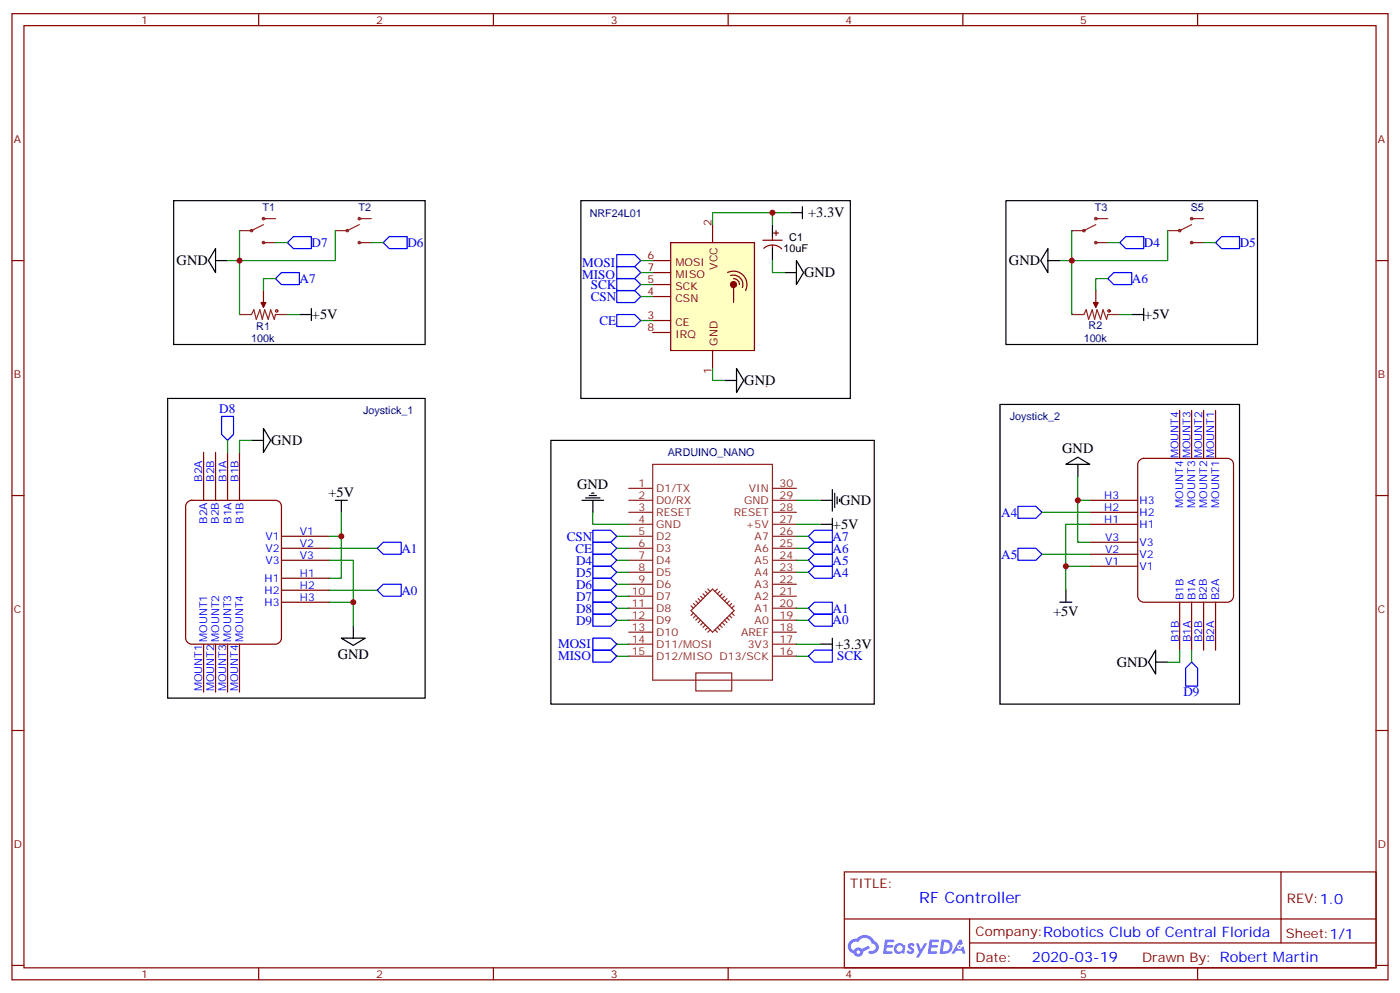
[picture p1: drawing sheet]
<svg xmlns="http://www.w3.org/2000/svg" width="412mm" height="292mm" viewBox="0 0 412 292" stroke-linecap="round" stroke-linejoin="round" font-family="sans-serif">
<path d="M51.2 59.1h74v42.3h-74zM171.1 59.1h79.4v58.2h-79.4zM296.3 59.1h74.1v42.3h-74.1zM49.4 117.3h75.8v88.2h-75.8zM294.6 119h70.5v88.2h-70.5zM162.3 129.6h95.2v77.6h-95.2z" fill="none" stroke="#000" stroke-width=".35"/>
<g fill="none" stroke="#870000" stroke-width=".35">
<path d="M3.5 4h405.4v284.4h-405.4zM7.1 7.5h398.2v277.3h-398.2zM76.2 4v3.5M145.3 4v3.5M214.5 4v3.5M283.6 4v3.5M352.8 4v3.5M3.5 76.7h3.6M405.3 76.7h3.6M3.5 145.8h3.6M405.3 145.8h3.6M3.5 215h3.6"/>
<path d="M405.3 215h3.6M248.7 256.6h156.6v28.2h-156.6zM377.3 256.6v20.9M248.7 270.5h156.5M285.6 277.5h119.6M285.6 270.5v14.1M3.5 284.1h3.6M76.2 284.8v3.6M145.3 284.8v3.6M214.5 284.8v3.6M283.6 284.8v3.6M352.8 284.8v3.6"/>
<path d="M405.3 284.1h3.6"/>
</g>
<g fill="#5487ff">
<path d="M267.7 277.8a1.22 1.22 0 0 1 1.7 .3l-.4 .5a.47 .47 0 0 0-.3-.4 .47 .47 0 0 0-.5 .2l.1 .2a1.14 1.14 0 0 1 .8 1.8 1.14 1.14 0 0 1-1.9 0l-.2-.2 .5-.5 .7 .4a.29 .29 0 0 0 .3-.3 .29 .29 0 0 0-.2-.3 1.04 1.04 0 0 1-.6-1.7z"/>
<path d="M260.7 276.5h2.4l.3 .2-.2 .5-1.8 .1-.1 .8h1.5l.3 .4-.3 .4h-1.6l-.2 1.1h1.7l.2 .3-.2 .3-2.6 .1z"/>
<path d="M273.8 276.5h2.4l.3 .2-.1 .5-1.8 .1-.2 .8h1.6l.3 .4-.4 .4h-1.6l-.1 1.1h1.7l.2 .3-.2 .3-2.6 .1z"/>
<path d="M282.6 276.5h.7l.3 1.3-.6 .3a.69 .69 0 0 0-1 .3 .69 .69 0 0 0 .4 1 .69 .69 0 0 0 .9-.7l.5-.2 .6 2.2h-.8l-.2-.9h-1.8l-.5 .9h-.8z"/>
<path d="M269.8 277.6h.8l.6 1.8 1.1-1.8h.9l-2.6 4.2h-.8l.9-1.5z"/>
<path d="M277.4 276.5l-.6 4.2h1.3a2.11 2.11 0 0 0 2.5-2.1 2.11 2.11 0 0 0-2.5-2.1zM278.1 277.3a1.39 1.39 0 0 1 1.7 1.4 1.39 1.39 0 0 1-1.8 1.3h-.3z"/>
<path d="M263.7 278.2a1.54 1.54 0 0 0-.1 2.1 1.54 1.54 0 0 0 2.2 .1l.6 .3 .3-2.3-.2-.3h-.4a1.49 1.49 0 0 0-2.4 .1zM264 279.2a.94 .94 0 0 1 1.8 0 .94 .94 0 0 1-1.8 0z"/>
<path d="M250.4 276.9a2.18 2.18 0 0 0 1.1 3.7 1.44 1.44 0 0 0 1.6 .9 1.44 1.44 0 0 0 1.2-1.4l2-1-.5-.8-1.9 1a1.47 1.47 0 0 0-2.4 .4 1.39 1.39 0 0 1-.7-1.9 1.39 1.39 0 0 1 2-.5 2.12 2.12 0 0 1 2.2-1.3 2.12 2.12 0 0 1 1.9 1.7 1.14 1.14 0 0 1 1.1 1.4 1.14 1.14 0 0 1-1.7 .7 .43 .43 0 0 0-.5 .4 .43 .43 0 0 0 .4 .5 1.98 1.98 0 0 0 2.5-1.2 1.98 1.98 0 0 0-1.2-2.6 3.1 3.1 0 0 0-5.3-.6l-.9 .1zM252.3 280.2a.55 .55 0 0 1 1.1 0 .55 .55 0 0 1-1.1 0z"/>
<circle cx="282.6" cy="278.6" r=".26"/>
</g>
<g fill="none" stroke="#8c2424" stroke-width=".35">
<path d="M77.6 66.1l-3.5 1.8h-3.5M77.6 71.4h3.5M77.6 64.3h3.5M105.8 71.4h3.6M105.8 64.3h3.6M105.8 66.1l-3.5 1.8h-3.5M322.8 71.4h3.5M322.8 64.3h3.5M322.8 66.1l-3.5 1.8h-3.6M351 71.4h3.5M351 64.3h3.5M351 66.1l-3.5 1.8h-3.5"/>
<path d="M70.6 92.6h3.5l.7-1.4 .7 2.8 1.1-2.8 .7 2.8 .7-2.8 1 2.8 .7-2.8 1.1 2.8 .3-1.4h3.6M77.6 89v1.5M315.7 92.6h3.6l.7-1.4 .7 2.8 1-2.8 .7 2.8 .7-2.8 1.1 2.8 .7-2.8 1.1 2.8 .3-1.4h3.5M322.8 89v1.5M192.3 136.7h35.2v63.5h-35.2zM185.2 157.8h7.1M185.2 154.3h7.1M185.2 150.8h7.1M185.2 147.2h7.1M185.2 143.7h7.1M227.5 157.8h7.1M227.5 154.3h7.1"/>
<path d="M227.5 150.8h7.1M227.5 147.2h7.1M227.5 143.7h7.1M185.2 179h7.1M185.2 175.5h7.1M185.2 171.9h7.1M185.2 168.4h7.1M185.2 164.9h7.1M185.2 161.4h7.1M203.6 179.7l6.3-6.3 6.4 6.3-6.4 6.4zM203.6 178.3l.7 .7M204.3 177.6l.7 .7"/>
<path d="M205 176.9l.7 .7M205.7 176.2l.7 .7M206.4 175.5l.7 .7M207.1 174.8l.7 .7M207.8 174.1l.7 .7M208.5 173.4l.7 .7M211.3 173.4l-.7 .7M212 174.1l-.7 .7M212.7 174.8l-.7 .7M213.4 175.5l-.7 .7M214.1 176.2l-.7 .7M214.8 176.9l-.7 .7"/>
<path d="M215.5 177.6l-.7 .7M216.3 178.3l-.8 .7M227.5 179h7.1M227.5 175.5h7.1M227.5 171.9h7.1M227.5 168.4h7.1M227.5 164.9h7.1M227.5 161.4h7.1M185.2 189.6h7.1M185.2 186.1h7.1M185.2 182.5h7.1M185.2 193.1h7.1"/>
<path d="M204.3 180.4l-.7 .7M205 198h10.5v5.3h-10.5zM205 181.1l-.7 .7M205.7 181.8l-.7 .7M206.4 182.5l-.7 .7M207.1 183.2l-.7 .7M207.8 183.9l-.7 .7M208.5 184.6l-.7 .7M209.2 185.3l-.7 .8M210.6 185.3l.7 .8M211.3 184.6l.7 .7M212 183.9l.7 .7"/>
<path d="M212.7 183.2l.7 .7M213.4 182.5l.7 .7M214.1 181.8l.7 .7M214.8 181.1l.7 .7M215.5 180.4l.8 .7M227.5 189.6h7.1M227.5 186.1h7.1M227.5 182.5h7.1M227.5 193.1h7.1"/>
<circle cx="74.1" cy="67.9" r=".35"/>
<circle cx="77.6" cy="71.4" r=".35"/>
<circle cx="77.6" cy="64.3" r=".35"/>
<circle cx="102.3" cy="67.9" r=".35"/>
<circle cx="105.8" cy="64.3" r=".35"/>
<circle cx="105.8" cy="71.4" r=".35"/>
<circle cx="319.3" cy="67.9" r=".35"/>
<circle cx="322.8" cy="64.3" r=".35"/>
<circle cx="322.8" cy="71.4" r=".35"/>
<circle cx="347.5" cy="67.9" r=".35"/>
<circle cx="351" cy="64.3" r=".35"/>
<circle cx="351" cy="71.4" r=".35"/>
</g>
<g fill="none" stroke="#870000" stroke-width=".35">
<path d="M77.6 85.5v3.5M322.8 85.5v3.5M60 133.1v14.1M63.5 133.1v14.1M67 133.1v14.1M70.6 133.1v14.1M335.7 135.4l1.2-.5h24.7a1.76 1.76 0 0 1 1.8 1.8v38.8a1.89 1.89 0 0 1-1.8 1.7h-24.7a1.89 1.89 0 0 1-1.8-1.7v-38.8zM347.5 120.8v14.1M351 120.8v14.1M354.5 120.8v14.1M358.1 120.8v14.1M55.3 147.8l1.1-.6h24.7a1.76 1.76 0 0 1 1.8 1.8v38.8a1.89 1.89 0 0 1-1.8 1.8h-24.7a1.89 1.89 0 0 1-1.7-1.8v-38.8z"/>
<path d="M82.9 157.8h14.1M321 159.6h14.1M321 154.3h14.1M321 150.8h14.1M321 147.2h14.1M82.9 161.4h14.1M82.9 164.9h14.1M82.9 170.2h14.1M82.9 173.7h14.1M82.9 177.2h14.1M321 166.7h14.1M321 163.1h14.1"/>
<path d="M347.5 177.2v14.1M351 177.2v14.1M354.5 177.2v14.1M358.1 177.2v14.1M60 189.6v14.1M63.5 189.6v14.1M67 189.6v14.1M70.6 189.6v14.1"/>
</g>
<g fill="#870000" stroke="#870000" stroke-width=".35">
<path d="M76.9 89h1.4l-.7 1.5z"/>
<path d="M322.1 89h1.4l-.7 1.5z"/>
</g>
<g fill="none" stroke="#a10000" stroke-width=".35">
<circle cx="81.5" cy="91.5" r=".35"/>
<circle cx="326.7" cy="91.5" r=".35"/>
</g>
<path d="M197.6 71.4h24.6v31.8h-24.6z" fill="#ffffc2" stroke="#850000" stroke-width=".35"/>
<g fill="none" stroke="#850000" stroke-width=".35">
<path d="M192.3 76.7h5.3M209.9 66.1v5.3M192.3 94.3h5.3M192.3 87.3h5.3M192.3 83.7h5.3M192.3 80.2h5.3M192.3 97.9h5.3M214.3 80.2a4 4 0 0 1 4.6 .8 4 4 0 0 1 .7 4.5M215.2 81.1a2.75 2.75 0 0 1 2.8 .7 2.75 2.75 0 0 1 .7 2.8M216.1 82a1.73 1.73 0 0 1 1.7 1.7M216.1 84.6v4.4M209.9 103.2v5.2"/>
<path d="M225.8 113.7h.1"/>
</g>
<circle cx="216.1" cy="83.7" r=".88" fill="#850000" stroke="#850000" stroke-width=".35"/>
<path d="M224.7 70.7h5.7M225 73.1a3.8 3.8 0 0 1 5.2 .1M227.5 69.6v1.1M227.5 72.1v1.1M227.9 68.6h1.4M228.6 67.9v1.4" fill="none" stroke="#870000" stroke-width=".35"/>
<g fill="none" stroke="#000" stroke-width=".35">
<path d="M63.5 73.2v7l-2.1-3.5zM63.5 76.7h3.5M227.5 66.1v3.5M227.5 73.2v3.5M232.8 62.6h3.6M234.6 76.7l2.1 3.5-2.1 3.5zM236.4 60.8v3.5M308.7 73.2v7l-2.1-3.5zM308.7 76.7h3.5M88.2 92.6h3.5M91.7 90.8v3.5M231.1 80.2h3.5"/>
<path d="M333.4 92.6h3.5M336.9 90.8v3.5M213.4 112h3.6M217 108.4l2.1 3.6-2.1 3.5zM74.1 129.6h3.5M77.6 126.1l2.1 3.5-2.1 3.5zM314 136.7l3.5-2.2 3.5 2.2zM317.5 136.7v3.5M98.8 147.2h3.5M100.5 147.2v3.6M171.4 147.2h6.4M172.5 146.5h4.2"/>
<path d="M173.6 145.8h2.1M174.3 145.1h.7M174.6 147.2v3.6M241.7 147.2h3.5M241.7 154.3h3.5M245.2 144.1v6.3M245.2 152.5v3.6M245.9 145.1v4.3M246.6 146.2v2.1M247.3 146.9v.7M312.2 177.2h3.5M314 173.7v3.5"/>
<path d="M100.5 187.8h7.1l-3.5 2.1zM104.1 184.3v3.5M241.7 189.6h3.5M245.2 187.8v3.5M340.4 191.3v7.1l-2.1-3.5zM340.4 194.9h3.6"/>
</g>
<g fill="none" stroke="#00f" stroke-width=".35">
<path d="M84.7 71.4l1.7-1.8h5.3v3.6h-5.3zM112.9 71.4l1.8-1.8h5.2v3.6h-5.2zM181.7 74.9h5.3l1.7 1.8-1.7 1.8h-5.3zM181.7 78.5h5.3l1.7 1.7-1.7 1.8h-5.3zM329.8 71.4l1.8-1.8h5.3v3.6h-5.3zM358.1 71.4l1.7-1.8h5.3v3.6h-5.3zM81.1 82l1.8-1.8h5.3v3.5h-5.3zM181.7 82h5.3l1.7 1.7-1.7 1.8h-5.3zM181.7 85.5h5.3l1.7 1.8-1.7 1.7h-5.3zM181.7 92.6h5.3l1.7 1.7-1.7 1.8h-5.3zM326.3 82l1.8-1.8h5.3v3.5h-5.3zM65.3 122.6h3.5v5.2l-1.8 1.8-1.7-1.8z"/>
<path d="M112.9 159.6h5.3v3.5h-5.3l-1.8-1.7zM174.6 159.6h5.3l1.8 1.8-1.8 1.7h-5.3zM174.6 156.1h5.3l1.8 1.7-1.8 1.8h-5.3zM238.1 157.8l1.8-1.7h5.3v3.5h-5.3zM299.9 149h5.3l1.7 1.8-1.7 1.7h-5.3zM111.1 173.7l1.8-1.8h5.3v3.6h-5.3zM174.6 163.1h5.3l1.8 1.8-1.8 1.8h-5.3zM174.6 166.7h5.3l1.8 1.7-1.8 1.8h-5.3zM174.6 170.2h5.3l1.8 1.7-1.8 1.8h-5.3zM174.6 173.7h5.3l1.8 1.8-1.8 1.7h-5.3zM174.6 177.2h5.3l1.8 1.8-1.8 1.8h-5.3zM238.1 161.4l1.8-1.8h5.3v3.5h-5.3z"/>
<path d="M238.1 179l1.8-1.8h5.3v3.6h-5.3zM238.1 164.9l1.8-1.8h5.3v3.6h-5.3zM238.1 168.4l1.8-1.7h5.3v3.5h-5.3zM299.9 161.4h5.3l1.7 1.7-1.7 1.8h-5.3zM174.6 187.8h5.3l1.8 1.8-1.8 1.7h-5.3zM174.6 191.3h5.3l1.8 1.8-1.8 1.8h-5.3zM174.6 180.8h5.3l1.8 1.7-1.8 1.8h-5.3zM238.1 193.1l1.8-1.8h5.3v3.6h-5.3zM238.1 182.5l1.8-1.7h5.3v3.5h-5.3zM351 194.9l1.8 1.7v5.3h-3.6v-5.3z"/>
</g>
<g fill="none" stroke="#008700" stroke-width=".35">
<path d="M70.6 67.9v24.7M81.1 71.4h3.6M98.8 67.9v8.8h-31.8M109.4 71.4h3.5M188.7 76.7h3.6M227.5 76.7v3.5h3.6M227.5 62.6h-17.6v3.5M232.8 62.6h-5.3v3.5M312.2 76.7h3.5v15.9M315.7 67.9v8.8h28.3v-8.8M326.3 71.4h3.5M354.5 71.4h3.6"/>
<path d="M81.1 82h-3.5v3.5M84.7 92.6h3.5M188.7 83.7h3.6M188.7 80.2h3.6M188.7 87.3h3.6M188.7 94.3h3.6M326.3 82h-3.5v3.5M329.8 92.6h3.6M209.9 108.4v3.6h3.5M67 129.6v3.5M74.1 129.6h-3.5v3.5M97 157.8h3.5v12.4h-3.5"/>
<path d="M100.5 150.8v7M174.6 150.8v3.5h10.6M181.7 157.8h3.5M234.6 147.2h7.1M234.6 154.3h7.1M234.6 157.8h3.5M306.9 150.8h14.1M317.5 140.2v7h3.5M317.5 147.2v12.4h3.5M321 154.3h-7v19.4M97 164.9h7.1v12.3h-7.1M97 161.4h14.1"/>
<path d="M97 173.7h14.1M104.1 177.2v7.1M181.7 161.4h3.5M181.7 179h3.5M181.7 164.9h3.5M181.7 168.4h3.5M181.7 171.9h3.5M181.7 175.5h3.5M234.6 161.4h3.5M234.6 179h3.5M234.6 164.9h3.5M234.6 168.4h3.5"/>
<path d="M306.9 163.1h14.1M314 166.7h7M181.7 189.6h3.5M181.7 193.1h3.5M181.7 182.5h3.5M234.6 189.6h7.1M234.6 193.1h3.5M234.6 182.5h3.5M347.5 191.3v3.6h-3.5M351 191.3v3.6"/>
</g>
<g fill="#c00">
<circle cx="227.5" cy="62.6" r=".88"/>
<circle cx="314" cy="166.7" r=".88"/>
<circle cx="70.6" cy="76.7" r=".88"/>
<circle cx="100.5" cy="157.8" r=".88"/>
<circle cx="317.5" cy="147.2" r=".88"/>
<circle cx="104.1" cy="177.2" r=".88"/>
<circle cx="315.7" cy="76.7" r=".88"/>
</g>
<text font-size="4.6" fill="#00f" x="270.8" y="265.6">RF Controller</text>
<g font-size="4.2">
<text x="238" y="64">+3.3V</text>
<text x="52" y="78.1">GND</text>
<text x="236.9" y="81.6">GND</text>
<text x="297.2" y="78.1">GND</text>
<text x="91.9" y="94">+5V</text>
<text x="337.1" y="94">+5V</text>
<text x="219.3" y="113.4">GND</text>
<text x="79.9" y="131">GND</text>
<text x="312.9" y="133.4">GND</text>
<text x="96.8" y="146.2">+5V</text>
<text x="170" y="144">GND</text>
<text x="247.5" y="148.6">GND</text>
<text x="245.4" y="155.7">+5V</text>
<text x="310.2" y="181.2">+5V</text>
<text x="246.1" y="191">+3.3V</text>
<text x="99.5" y="193.9">GND</text>
<text x="329" y="196.3">GND</text>
</g>
<text font-size="4.2" fill="#00f" x="304" y="283.2">2020-03-19</text>
<g font-size="3.9" fill="#00f">
<text x="91.8" y="72.7">D7</text>
<text x="120" y="72.7">D6</text>
<text x="336.9" y="72.7">D4</text>
<text x="365.2" y="72.7">D5</text>
<text x="88.2" y="83.3">A7</text>
<text x="171.5" y="78.5">MOSI</text>
<text x="171.5" y="82">MISO</text>
<text x="333.4" y="83.2">A6</text>
<text x="174" y="85">SCK</text>
<text x="174" y="88.5">CSN</text>
<text x="176.6" y="95.6">CE</text>
<text x="64.6" y="121.6">D8</text>
<text x="294.9" y="152">A4</text>
<text x="167" y="159.1">CSN</text>
<text x="245.2" y="159.1">A7</text>
<text x="118.2" y="162.6">A1</text>
<text x="169.5" y="162.6">CE</text>
<text x="169.7" y="166.2">D4</text>
<text x="245.2" y="162.6">A6</text>
<text x="245.2" y="166.2">A5</text>
<text x="294.9" y="164.4">A5</text>
<text x="169.7" y="169.7">D5</text>
<text x="169.7" y="173.2">D6</text>
<text x="245.2" y="169.7">A4</text>
<text x="118.2" y="175">A0</text>
<text x="169.7" y="176.7">D7</text>
<text x="169.7" y="180.3">D8</text>
<text x="169.7" y="183.8">D9</text>
<text x="245.2" y="183.8">A0</text>
<text x="245.2" y="180.3">A1</text>
<text x="164.4" y="190.9">MOSI</text>
<text x="164.4" y="194.4">MISO</text>
<text x="246.6" y="194.4">SCK</text>
<text x="348.6" y="205">D9</text>
</g>
<g font-size="3.9" fill="#800">
<text x="250.5" y="261.2">TITLE:</text>
<text x="379.1" y="265.9">REV:1.0</text>
<text x="287.4" y="275.4">Company:Robotics Club of Central Florida</text>
<text x="378.7" y="276">Sheet:1/1</text>
<text x="287.4" y="283.1">Date:</text>
<text x="336.4" y="283.2">Drawn By: Robert Martin</text>
</g>
<g font-size="3.2" fill="#800">
<text x="41.6" y="7">1</text>
<text x="110.8" y="7">2</text>
<text x="179.9" y="7">3</text>
<text x="249.1" y="7">4</text>
<text x="318.2" y="7">5</text>
<text x="4.1" y="42.1">A</text>
<text x="405.9" y="42.1">A</text>
<text x="4.1" y="111.3">B</text>
<text x="405.9" y="111.3">B</text>
<text x="4.1" y="180.4">C</text>
<text x="405.9" y="180.4">C</text>
<text x="4.1" y="249.6">D</text>
<text x="405.9" y="249.6">D</text>
<text x="41.6" y="287.8">1</text>
<text x="110.8" y="287.8">2</text>
<text x="179.9" y="287.8">3</text>
<text x="249.1" y="287.8">4</text>
<text x="318.2" y="287.8">5</text>
</g>
<g font-size="3.2" fill="#000080">
<text x="77.4" y="62">T1</text>
<text x="105.6" y="62">T2</text>
<text x="173.7" y="63.8">NRF24L01</text>
<text x="322.5" y="62">T3</text>
<text x="350.8" y="62">S5</text>
<text x="74" y="100.8">100k</text>
<text x="75.5" y="97">R1</text>
<text x="319.2" y="100.8">100k</text>
<text x="320.7" y="96.9">R2</text>
<text x="107" y="121.9">Joystick_1</text>
<text x="297.5" y="123.7">Joystick_2</text>
<text x="196.7" y="134.3">ARDUINO_NANO</text>
</g>
<g font-size="3.2" fill="#840000">
<text x="209.5" y="66.6" transform="rotate(-90 209.5 66.6)">2</text>
<text x="190.8" y="76.3">6</text>
<text x="190.8" y="83.4">5</text>
<text x="190.8" y="79.9">7</text>
<text x="199" y="78.2">MOSI</text>
<text x="199" y="81.7">MISO</text>
<text x="211.4" y="79.4" transform="rotate(-90 211.4 79.4)">VCC</text>
<text x="190.8" y="86.9">4</text>
<text x="199" y="88.8">CSN</text>
<text x="199" y="85.2">SCK</text>
<text x="190.8" y="94">3</text>
<text x="199" y="95.8">CE</text>
<text x="190.8" y="97.5">8</text>
<text x="199" y="99.4">IRQ</text>
<text x="211.4" y="101.7" transform="rotate(-90 211.4 101.7)">GND</text>
<text x="209.5" y="109.9" transform="rotate(-90 209.5 109.9)">1</text>
</g>
<g font-size="3.2">
<text x="232.5" y="70.8">C1</text>
<text x="230.8" y="74.3">10uF</text>
</g>
<g font-size="3.2" fill="#00f">
<text x="347.1" y="134.9" transform="rotate(-90 347.1 134.9)">MOUNT4</text>
<text x="350.6" y="134.9" transform="rotate(-90 350.6 134.9)">MOUNT3</text>
<text x="354.2" y="134.9" transform="rotate(-90 354.2 134.9)">MOUNT2</text>
<text x="357.7" y="134.9" transform="rotate(-90 357.7 134.9)">MOUNT1</text>
<text x="59.6" y="141.8" transform="rotate(-90 59.6 141.8)">B2A</text>
<text x="63.1" y="141.8" transform="rotate(-90 63.1 141.8)">B2B</text>
<text x="66.8" y="141.8" transform="rotate(-90 66.8 141.8)">B1A</text>
<text x="70.3" y="141.8" transform="rotate(-90 70.3 141.8)">B1B</text>
<text x="325.3" y="147">H3</text>
<text x="335.7" y="148.4">H3</text>
<text x="348.5" y="149.4" transform="rotate(-90 348.5 149.4)">MOUNT4</text>
<text x="352" y="149.4" transform="rotate(-90 352 149.4)">MOUNT3</text>
<text x="355.6" y="149.4" transform="rotate(-90 355.6 149.4)">MOUNT2</text>
<text x="359.1" y="149.4" transform="rotate(-90 359.1 149.4)">MOUNT1</text>
<text x="61.1" y="154.2" transform="rotate(-90 61.1 154.2)">B2A</text>
<text x="64.5" y="154.2" transform="rotate(-90 64.5 154.2)">B2B</text>
<text x="68.2" y="154.2" transform="rotate(-90 68.2 154.2)">B1A</text>
<text x="71.7" y="154.2" transform="rotate(-90 71.7 154.2)">B1B</text>
<text x="325.3" y="154">H1</text>
<text x="325.3" y="150.5">H2</text>
<text x="335.7" y="155.4">H1</text>
<text x="335.7" y="151.9">H2</text>
<text x="78.2" y="158.9">V1</text>
<text x="88.3" y="157.4">V1</text>
<text x="88.3" y="160.9">V2</text>
<text x="325.5" y="159.3">V3</text>
<text x="335.7" y="160.7">V3</text>
<text x="78.2" y="162.4">V2</text>
<text x="78.2" y="166">V3</text>
<text x="88.3" y="164.6">V3</text>
<text x="325.5" y="166.2">V1</text>
<text x="325.5" y="162.7">V2</text>
<text x="335.7" y="167.7">V1</text>
<text x="335.7" y="164.1">V2</text>
<text x="77.9" y="171.3">H1</text>
<text x="88.3" y="169.9">H1</text>
<text x="88.3" y="173.4">H2</text>
<text x="77.9" y="174.8">H2</text>
<text x="77.9" y="178.4">H3</text>
<text x="88.3" y="177">H3</text>
<text x="348.6" y="176.7" transform="rotate(-90 348.6 176.7)">B1B</text>
<text x="352.2" y="176.7" transform="rotate(-90 352.2 176.7)">B1A</text>
<text x="355.5" y="176.7" transform="rotate(-90 355.5 176.7)">B2B</text>
<text x="359.1" y="176.7" transform="rotate(-90 359.1 176.7)">B2A</text>
<text x="61" y="188.9" transform="rotate(-90 61 188.9)">MOUNT1</text>
<text x="64.5" y="188.9" transform="rotate(-90 64.5 188.9)">MOUNT2</text>
<text x="68.1" y="188.9" transform="rotate(-90 68.1 188.9)">MOUNT3</text>
<text x="71.6" y="188.9" transform="rotate(-90 71.6 188.9)">MOUNT4</text>
<text x="347.2" y="189" transform="rotate(-90 347.2 189)">B1B</text>
<text x="350.7" y="189" transform="rotate(-90 350.7 189)">B1A</text>
<text x="354.1" y="189" transform="rotate(-90 354.1 189)">B2B</text>
<text x="357.6" y="189" transform="rotate(-90 357.6 189)">B2A</text>
<text x="59.6" y="203.5" transform="rotate(-90 59.6 203.5)">MOUNT1</text>
<text x="63.1" y="203.5" transform="rotate(-90 63.1 203.5)">MOUNT2</text>
<text x="66.7" y="203.5" transform="rotate(-90 66.7 203.5)">MOUNT3</text>
<text x="70.2" y="203.5" transform="rotate(-90 70.2 203.5)">MOUNT4</text>
</g>
<g font-size="3.2" fill="#8d2323">
<text x="188.1" y="143.4">1</text>
<text x="229.7" y="143.4">30</text>
<text x="188.1" y="146.9">2</text>
<text x="193.3" y="148.3">D0/RX</text>
<text x="193.3" y="144.8">D1/TX</text>
<text x="219.2" y="148.3">GND</text>
<text x="220.6" y="144.8">VIN</text>
<text x="229.7" y="146.9">29</text>
<text x="188.1" y="154">4</text>
<text x="188.1" y="150.4">3</text>
<text x="193.3" y="155.4">GND</text>
<text x="193.3" y="151.8">RESET</text>
<text x="216.1" y="151.8">RESET</text>
<text x="219.7" y="155.4">+5V</text>
<text x="229.7" y="150.4">28</text>
<text x="229.7" y="154">27</text>
<text x="188.1" y="161">6</text>
<text x="188.1" y="157.5">5</text>
<text x="193.3" y="158.9">D2</text>
<text x="222.3" y="158.9">A7</text>
<text x="229.7" y="157.5">26</text>
<text x="229.7" y="161">25</text>
<text x="188.1" y="164.5">7</text>
<text x="193.3" y="165.9">D4</text>
<text x="193.3" y="162.4">D3</text>
<text x="222.3" y="162.4">A6</text>
<text x="222.3" y="165.9">A5</text>
<text x="229.7" y="164.5">24</text>
<text x="188.1" y="171.6">9</text>
<text x="188.1" y="168.1">8</text>
<text x="193.3" y="173">D6</text>
<text x="193.3" y="169.5">D5</text>
<text x="222.3" y="169.5">A4</text>
<text x="222.3" y="173">A3</text>
<text x="229.7" y="168.1">23</text>
<text x="229.7" y="171.6">22</text>
<text x="186.1" y="178.6">11</text>
<text x="186.1" y="175.1">10</text>
<text x="193.3" y="176.5">D7</text>
<text x="222.3" y="176.5">A2</text>
<text x="229.7" y="175.1">21</text>
<text x="229.7" y="178.6">20</text>
<text x="186.1" y="185.7">13</text>
<text x="186.1" y="182.2">12</text>
<text x="193.3" y="183.6">D9</text>
<text x="193.3" y="180.1">D8</text>
<text x="222.3" y="180.1">A1</text>
<text x="222.3" y="183.6">A0</text>
<text x="229.7" y="182.2">19</text>
<text x="229.7" y="185.7">18</text>
<text x="186.1" y="189.2">14</text>
<text x="193.3" y="190.6">D11/MOSI</text>
<text x="193.3" y="187.1">D10</text>
<text x="218.3" y="187.1">AREF</text>
<text x="220.3" y="190.6">3V3</text>
<text x="229.7" y="189.2">17</text>
<text x="186.1" y="192.8">15</text>
<text x="193.3" y="194.2">D12/MISO D13/SCK</text>
<text x="229.7" y="192.8">16</text>
</g>
</svg>
